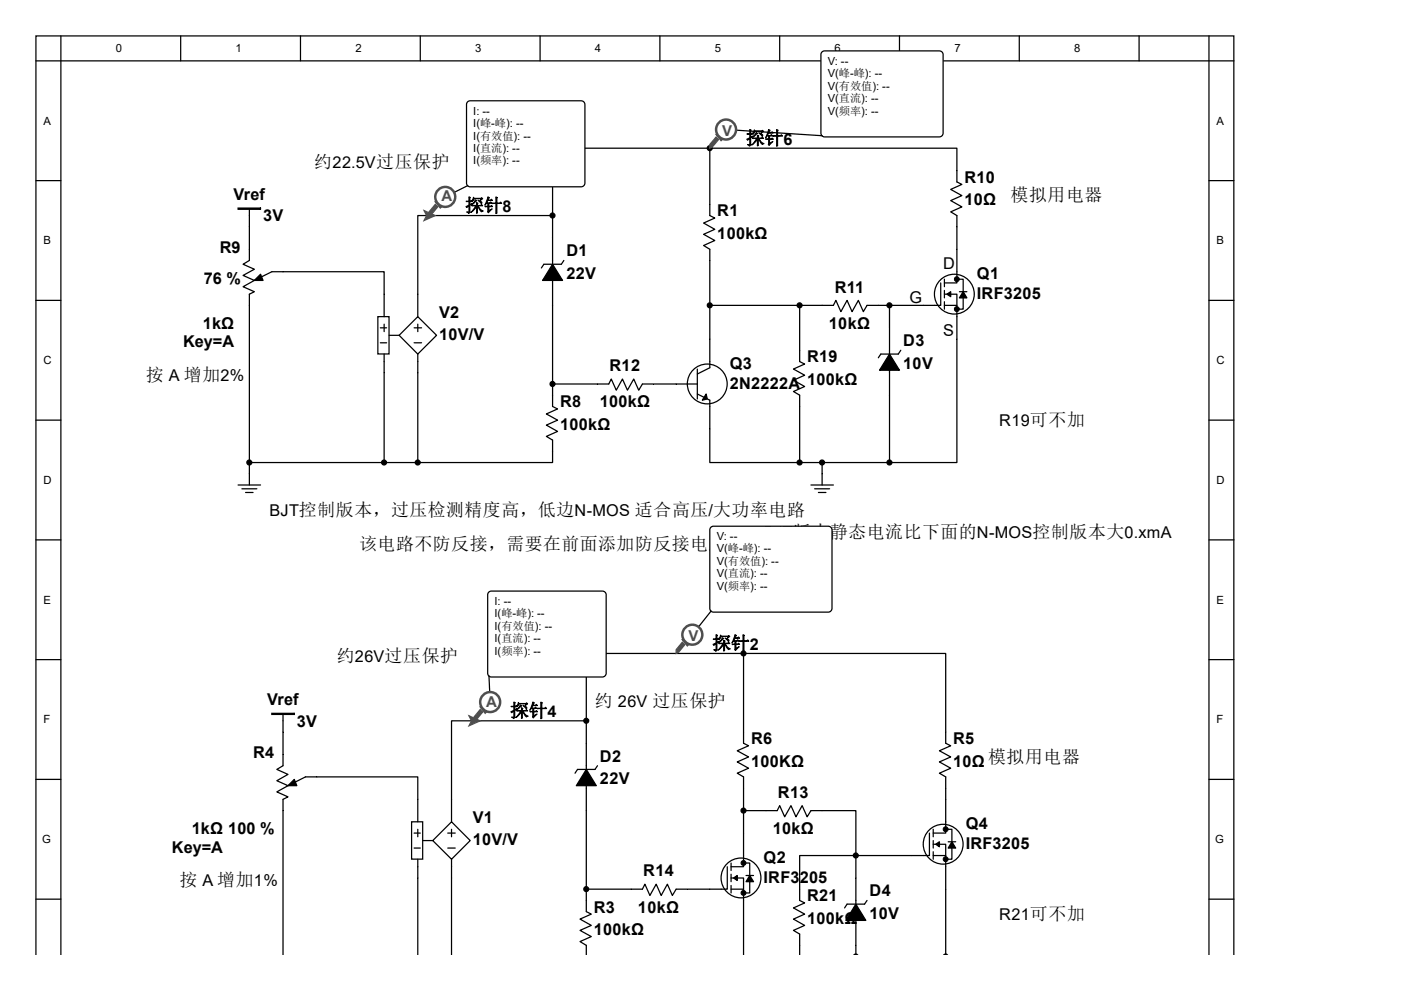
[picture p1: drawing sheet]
<svg xmlns="http://www.w3.org/2000/svg" width="297mm" height="210mm" viewBox="0 0 297 210" stroke-linecap="round" stroke-linejoin="round" font-family="sans-serif">
<g fill="none" stroke="#000" stroke-width=".26">
<path d="M7.6 12.9h254M12.9 7.6v194.8M38.3 7.6v5.3M63.7 7.6v5.3M89.1 7.6v5.3M114.5 7.6v5.3M139.9 7.6v5.3M165.3 7.6v5.3M190.7 7.6v5.3M216.1 7.6v5.3M241.5 7.6v5.3M256.3 7.6v194.8"/>
<path d="M7.6 38.3h5.3M150.5 31.4v14.3l1.1 .5-2.4 1.1 2.4 1.3-2.4 1.1 2.4 1.3-2.4 1.1 1.3 .8v25.1l-2.7 1.3M256.3 38.3h5.3M52.9 44.4v10.8l-1.4 .8 2.4 1.1-2.4 1.3 2.4 1.1-2.4 1.3 2.4 1.1-1 .5v40.5M53.9 59.5l3.7-1.9h23.8v9.6M117.2 45.7v-14.3h85.7v7.2l1 .5-2.3 1.1 2.3 1.3-2.3 1 2.3 1.4-2.3 1 1.3 .8v14.3h-2.7M119.5 55.2l-.5 .8h-3.7l-.5 .8M200.2 59.2v1.6M202.9 59.2h1.3v6.4h-1.3M7.6 63.7h5.3M80.1 67.2h2.4v7.9h-2.4zM80.6 72.7h1.4"/>
<path d="M80.6 69.5h1.4M81.4 75.1v23h-28.5M81.4 68.7v1.6M82.5 71.1h2.1M84.6 71.1l4-3.9 4 3.9-4 4zM87.8 72.7h1.6M87.8 69.5h1.6M88.6 75.1v23h-7.2M88.6 67.2v-21.5h28.6v35.7M88.6 68.7v1.6M147.8 78.3v6.3M169.5 64.8v11.9l1.1 .5-2.4 1.1 2.4 1.3-2.4 1 2.4 1.4-2.4 1 1.3 .8v14.3"/>
<path d="M188.6 64.8v33.3M191 74.3l-.5 .8h-3.8l-.5 .8M199.5 60v4.8h-15.7l-.8 1.3-1-2.4-1.3 2.4-1.1-2.4-1.3 2.4-1.1-2.4-.5 1.1h-26.2M200.2 62.4h2.7v2.4M200.2 64.8h2.7v33.3h-28.6M200.2 61.6v1.6M200.2 64v1.6M203.4 61.9h1.6M256.3 63.7h5.3M7.6 89.1h5.3M147.8 81.4h-11.6l-.8 1.4-1-2.4-1.4 2.4-1-2.4-1.3 2.4-1.1-2.4-.5 1h-11.9v4.8l1 .5-2.4 1.1 2.4 1.3-2.4 1.1 2.4 1.3-2.4 1.1 1.4 .7v4.8h-28.6M147.8 83.6l2.7 1.3v13.2h23.8"/>
<path d="M174.3 98.1v4.8M256.3 89.1h5.3M7.6 114.5h5.3M50.5 102.9h4.7M51.3 103.7h3.2M52.1 104.5h1.6M171.9 102.9h4.8M172.7 103.7h3.2M173.5 104.5h1.6M256.3 114.5h5.3M7.6 139.9h5.3M157.6 138.6v19l1.1 .6-2.4 1 2.4 1.3-2.4 1.1 2.4 1.3-2.4 1.1 1.3 .8v19h-2.6"/>
<path d="M256.3 139.9h5.3M60 151.6v10.8l-1.3 .8 2.4 1.1-2.4 1.3 2.4 1-2.4 1.4 2.4 1-1.1 .5v32.9M124.3 152.9v-14.3h76.2v19l1.1 .6-2.4 1 2.4 1.3-2.4 1.1 2.4 1.3-2.4 1.1 1.3 .8v11.9h-2.6M7.6 165.3h5.3M61.1 166.6l3.7-1.8h23.8v9.5M87.3 174.3h2.3v7.9h-2.3zM87.8 179.9h1.3M87.8 176.7h1.3M88.6 175.9v1.6M89.6 178.3h2.2M91.8 178.3l3.9-4 4 4-4 3.9zM94.9 179.9h1.6"/>
<path d="M94.9 176.7h1.6M95.7 174.3v-21.4h28.6v35.7M95.7 175.9v1.6M126.7 162.4l-.5 .8h-3.8l-.5 .8M157.6 171.9h7.2l.5-1 1.1 2.3 1.3-2.3 1.1 2.3 1.3-2.3 1 2.3 .8-1.3h9.6v9.6h-12v9.5l1.1 .5-2.4 1.1 2.4 1.3-2.4 1 2.4 1.4-2.4 1 1.3 .8v4.3M197.1 176.7v4.8h-15.6v20.9M197.9 179.1h2.6v2.4M197.9 175.9v1.6M197.9 178.3v1.6M200.5 175.9h1.3v6.3h-1.3M201 178.5h1.6M256.3 165.3h5.3"/>
<path d="M7.6 190.7h5.3M88.6 182.2v20.2M95.7 182.2v20.2M154.2 183.8v4.8h-10.8l-.8 1.3-1.1-2.4-1.3 2.4-1.1-2.4-1.3 2.4-1.1-2.4-.5 1.1h-11.9v4.8l1.1 .5-2.4 1 2.4 1.4-2.4 1 2.4 1.3-2.4 1.1 1.3 .8v1.9M155 186.2h2.6v2.4M155 188.6h2.6v13.8M155 183v1.6M155 185.4v1.6M155 187.8v1.6M157.6 183h1.4v6.4h-1.4M158.2 185.7h1.6M183.8 191l-.5 .8h-3.7l-.5 .8"/>
<path d="M197.9 181.5h2.6v20.9M197.9 180.7v1.5M256.3 190.7h5.3M7.6 202.4v-194.8h254v194.8"/>
<circle cx="202.3" cy="62.4" r="4.2"/>
<circle cx="150" cy="81.4" r="4.2"/>
<circle cx="200" cy="179.1" r="4.2"/>
<circle cx="157.1" cy="186.2" r="4.2"/>
</g>
<g fill="#000" stroke="#000" stroke-width=".26">
<path d="M53.9 59.5l1.3-1.3 .6 1.3z" fill-rule="evenodd"/>
<path d="M50.5 44.1v.3h4.7v-.3z" fill-rule="evenodd"/>
<path d="M117.2 56l2.1 3.5h-4.3z" fill-rule="evenodd"/>
<path d="M188.6 75.1l2.1 3.4h-4.2z" fill-rule="evenodd"/>
<path d="M200.8 62.4l.8-.5v1z" fill-rule="evenodd"/>
<path d="M204.2 61.9l.8 1.3h-1.6z" fill-rule="evenodd"/>
<path d="M149.7 83.6l.3 1-1.1 .3z" fill-rule="evenodd"/>
<path d="M57.6 151.3v.2h4.8v-.2z" fill-rule="evenodd"/>
<path d="M61.1 166.6l1.3-1.3 .5 1.3z" fill-rule="evenodd"/>
<path d="M124.3 163.2l2.1 3.4h-4.2z" fill-rule="evenodd"/>
<path d="M198.4 179.1l.8-.6v1.1z" fill-rule="evenodd"/>
<path d="M201.8 178.5l.8 1.4h-1.6z" fill-rule="evenodd"/>
<path d="M155.5 186.2l.8-.5v1.1z" fill-rule="evenodd"/>
<path d="M159 185.7l.8 1.3h-1.6z" fill-rule="evenodd"/>
<path d="M181.5 191.8l2.1 3.4h-4.3z" fill-rule="evenodd"/>
<path d="M180.9 202.4h1.1z" fill-rule="evenodd"/>
<path d="M200 202.4h1z" fill-rule="evenodd"/>
<circle cx="150.5" cy="31.4" r=".52"/>
<circle cx="117.1" cy="45.7" r=".52"/>
<circle cx="150.5" cy="64.8" r=".52"/>
<circle cx="169.5" cy="64.8" r=".52"/>
<circle cx="188.6" cy="64.8" r=".52"/>
<circle cx="52.9" cy="98.1" r=".52"/>
<circle cx="81.4" cy="98.1" r=".52"/>
<circle cx="88.6" cy="98.1" r=".52"/>
<circle cx="117.1" cy="81.4" r=".52"/>
<circle cx="169.5" cy="98.1" r=".52"/>
<circle cx="174.3" cy="98.1" r=".52"/>
<circle cx="188.6" cy="98.1" r=".52"/>
<circle cx="157.6" cy="138.6" r=".52"/>
<circle cx="124.3" cy="152.9" r=".52"/>
<circle cx="157.6" cy="171.9" r=".52"/>
<circle cx="124.3" cy="188.6" r=".52"/>
<circle cx="181.4" cy="181.5" r=".52"/>
</g>
<g fill="#000" stroke="#000" stroke-width=".21">
<circle cx="202.9" cy="59.2" r=".52"/>
<circle cx="202.9" cy="65.6" r=".52"/>
<circle cx="200.5" cy="175.9" r=".52"/>
<circle cx="157.6" cy="183" r=".52"/>
<circle cx="157.6" cy="189.4" r=".52"/>
<circle cx="200.5" cy="182.2" r=".52"/>
</g>
<path d="M174.3 11l.5-.2h24.4a.79 .79 0 0 1 .8 .8v16.6a.8 .8 0 0 1-.8 .8h-24.4a.79 .79 0 0 1-.8-.8v-16.6z" fill-rule="evenodd" fill="#fff" stroke="#000" stroke-width=".26"/>
<path d="M153.9 27.5l20.4 1.3" fill="none" stroke="#000" stroke-width=".26"/>
<path d="M151.8 29.1l.6 .5-1.4 1.6-.5 .2v-.8z" fill-rule="evenodd" fill="#505050"/>
<path d="M151.8 29.1l.6 .5-1.4 1.6-.5 .2v-.8z" fill="none" stroke="#505050" stroke-width=".26"/>
<path d="M151.8 28.5h.3l1 1.1-.2 .2z" fill-rule="evenodd" fill="#505050"/>
<path d="M151.8 28.5h.3l1 1.1-.2 .2z" fill="none" stroke="#505050" stroke-width=".26"/>
<circle cx="153.9" cy="27.5" r="2.12" fill="#fff"/>
<circle cx="153.9" cy="27.5" r="2.12" fill="none" stroke="#505050" stroke-width=".53"/>
<path d="M99.1 21.6l.6-.2h23.5a.79 .79 0 0 1 .8 .8v16.6a.8 .8 0 0 1-.8 .8h-23.5a.79 .79 0 0 1-.8-.8v-16.6z" fill-rule="evenodd" fill="#fff" stroke="#000" stroke-width=".26"/>
<path d="M99.2 39.4l-4.8 2.4" fill="none" stroke="#000" stroke-width=".26"/>
<path d="M89.9 44.7l2.4 1-2.4 1.1 .5-1.1z" fill-rule="evenodd" fill="#505050"/>
<path d="M89.9 44.7l2.4 1-2.4 1.1 .5-1.1z" fill="none" stroke="#505050" stroke-width=".26"/>
<path d="M92.3 43.3l.5 .6-1.3 1.6-.5 .2v-.8z" fill-rule="evenodd" fill="#505050"/>
<path d="M92.3 43.3l.5 .6-1.3 1.6-.5 .2v-.8z" fill="none" stroke="#505050" stroke-width=".26"/>
<path d="M92.3 42.8h.3l1 1.1-.3 .2z" fill-rule="evenodd" fill="#505050"/>
<path d="M92.3 42.8h.3l1 1.1-.3 .2z" fill="none" stroke="#505050" stroke-width=".26"/>
<circle cx="94.4" cy="41.8" r="2.12" fill="#fff"/>
<circle cx="94.4" cy="41.8" r="2.12" fill="none" stroke="#505050" stroke-width=".53"/>
<path d="M150.7 111.8l.6-.2h24.3a.79 .79 0 0 1 .8 .8v16.6a.8 .8 0 0 1-.8 .8h-24.3a.79 .79 0 0 1-.8-.8v-16.6z" fill-rule="evenodd" fill="#fff" stroke="#000" stroke-width=".26"/>
<path d="M150.8 129.6l-4 5" fill="none" stroke="#000" stroke-width=".26"/>
<path d="M144.7 136.2l.5 .5-1.3 1.6-.5 .3v-.8z" fill-rule="evenodd" fill="#505050"/>
<path d="M144.7 136.2l.5 .5-1.3 1.6-.5 .3v-.8z" fill="none" stroke="#505050" stroke-width=".26"/>
<path d="M144.7 135.7h.2l1.1 1-.3 .3z" fill-rule="evenodd" fill="#505050"/>
<path d="M144.7 135.7h.2l1.1 1-.3 .3z" fill="none" stroke="#505050" stroke-width=".26"/>
<circle cx="146.8" cy="134.6" r="2.12" fill="#fff"/>
<circle cx="146.8" cy="134.6" r="2.12" fill="none" stroke="#505050" stroke-width=".53"/>
<path d="M103.6 125.6l.6-.2h23.5a.79 .79 0 0 1 .8 .8v16.6a.8 .8 0 0 1-.8 .8h-23.5a.79 .79 0 0 1-.8-.8v-16.6z" fill-rule="evenodd" fill="#fff" stroke="#000" stroke-width=".26"/>
<path d="M103.7 143.4l.2 5.5" fill="none" stroke="#000" stroke-width=".26"/>
<path d="M99.4 151.8l2.4 1.1-2.4 1 .6-1z" fill-rule="evenodd" fill="#505050"/>
<path d="M99.4 151.8l2.4 1.1-2.4 1 .6-1z" fill="none" stroke="#505050" stroke-width=".26"/>
<path d="M101.8 150.5l.5 .5-1.3 1.6-.5 .3v-.8z" fill-rule="evenodd" fill="#505050"/>
<path d="M101.8 150.5l.5 .5-1.3 1.6-.5 .3v-.8z" fill="none" stroke="#505050" stroke-width=".26"/>
<path d="M101.8 150h.3l1 1-.2 .3z" fill-rule="evenodd" fill="#505050"/>
<path d="M101.8 150h.3l1 1-.2 .3z" fill="none" stroke="#505050" stroke-width=".26"/>
<circle cx="103.9" cy="148.9" r="2.12" fill="#fff"/>
<circle cx="103.9" cy="148.9" r="2.12" fill="none" stroke="#505050" stroke-width=".53"/>
<g font-size="4">
<text x="158.2" y="30.7">探针</text>
<text x="98.6" y="45">探针</text>
<text x="151" y="137.8">探针</text>
<text x="108.2" y="152.1">探针</text>
</g>
<g font-size="3.8">
<text x="66.6" y="35.6">约22.5V过压保护</text>
<text x="214.3" y="42.7">模拟用电器</text>
<text x="30.9" y="80.8">按 A 增加2%</text>
<text x="76.2" y="116.6">该电路不防反接，需要在前面添加防反接电路</text>
<text x="71.4" y="140.4">约26V过压保护</text>
<text x="126.1" y="149.9">约 26V 过压保护</text>
<text x="38.1" y="188">按 A 增加1%</text>
</g>
<g font-size="3.5">
<text x="204.5" y="38.8">R10</text>
<text x="49.5" y="42.5">Vref</text>
<text x="55.8" y="47">3V</text>
<text x="152.1" y="45.9">R1</text>
<text x="204.5" y="43.5">10Ω</text>
<text x="46.6" y="53.6">R9</text>
<text x="152.1" y="50.7">100kΩ</text>
<text x="120.1" y="54.4">D1</text>
<text x="120.1" y="59.1">22V</text>
<text x="200" y="57">D</text>
<text x="207.1" y="59.1">Q1</text>
<text x="43.2" y="60.2">76 %</text>
<text x="177" y="62.1">R11</text>
<text x="192.8" y="64.2">G</text>
<text x="207.1" y="63.4">IRF3205</text>
<text x="43" y="69.7">1kΩ</text>
<text x="93.1" y="67.4">V2</text>
<text x="175.7" y="69.7">10kΩ</text>
<text x="200" y="71.3">S</text>
<text x="38.8" y="73.7">Key=A</text>
<text x="93.1" y="72.1">10V/V</text>
<text x="171.1" y="76.9">R19</text>
<text x="191.5" y="73.4">D3</text>
<text x="129.2" y="78.7">R12</text>
<text x="154.7" y="78.2">Q3</text>
<text x="154.7" y="82.4">2N2222A 100kΩ</text>
<text x="191.5" y="78.2">10V</text>
<text x="118.7" y="86.4">R8</text>
<text x="127.1" y="86.4">100kΩ</text>
<text x="118.7" y="91.2">100kΩ</text>
<text x="211.9" y="90.4">R19可不加</text>
<text x="57.1" y="109.4">BJT控制版本，过压检测精度高，低边N-MOS 适合高压/大功率电路</text>
<text x="161.9" y="114.2">BJT版本静态电流比下面的N-MOS控制版本大0.xmA</text>
<text x="56.7" y="149.6">Vref</text>
<text x="62.9" y="154.1">3V</text>
<text x="53.7" y="160.7">R4</text>
<text x="127.2" y="161.5">D2</text>
<text x="159.2" y="157.8">R6</text>
<text x="202.1" y="157.8">R5</text>
<text x="127.2" y="166.3">22V</text>
<text x="159.2" y="162.6">100KΩ</text>
<text x="202.1" y="162.6">10Ω 模拟用电器</text>
<text x="164.9" y="169.2">R13</text>
<text x="40.7" y="176.9">1kΩ 100 %</text>
<text x="100.2" y="174.5">V1</text>
<text x="100.2" y="179.3">10V/V</text>
<text x="163.8" y="176.9">10kΩ</text>
<text x="204.7" y="175.8">Q4</text>
<text x="36.5" y="180.8">Key=A</text>
<text x="136.4" y="185.9">R14</text>
<text x="161.9" y="183">Q2</text>
<text x="204.7" y="180.1">IRF3205</text>
<text x="161.9" y="187.2">IRF3205</text>
<text x="171.1" y="191.2">R21</text>
<text x="184.4" y="190.1">D4</text>
<text x="125.9" y="193.5">R3</text>
<text x="135.3" y="193.5">10kΩ</text>
<text x="171.1" y="195.9">100kΩ</text>
<text x="184.4" y="194.9">10V</text>
<text x="211.9" y="195.1">R21可不加</text>
<text x="125.9" y="198.3">100kΩ</text>
</g>
<g font-size="3.4">
<text x="166.1" y="30.7">6</text>
<text x="106.6" y="45">8</text>
<text x="159" y="137.8">2</text>
<text x="116.1" y="152.1">4</text>
</g>
<g font-size="3.2" fill="#505050">
<text x="153.1" y="28.8">V</text>
<text x="93.6" y="42.7">A</text>
<text x="146" y="135.9">V</text>
<text x="103.1" y="149.9">A</text>
</g>
<g font-size="2.4">
<text x="24.5" y="11.1">0</text>
<text x="49.9" y="11.1">1</text>
<text x="75.3" y="11.1">2</text>
<text x="100.7" y="11.1">3</text>
<text x="126.1" y="11.1">4</text>
<text x="151.5" y="11.1">5</text>
<text x="176.9" y="11.1">6</text>
<text x="202.3" y="11.1">7</text>
<text x="227.7" y="11.1">8</text>
<text x="175.5" y="16.4">V(峰-峰): --</text>
<text x="175.5" y="13.7">V: --</text>
<text x="175.5" y="19">V(有效值): --</text>
<text x="175.5" y="21.7">V(直流): --</text>
<text x="9.2" y="26.4">A</text>
<text x="100.3" y="24.3">I: --</text>
<text x="100.3" y="26.9">I(峰-峰): --</text>
<text x="100.3" y="29.6">I(有效值): --</text>
<text x="175.5" y="24.3">V(频率): --</text>
<text x="257.9" y="26.4">A</text>
<text x="100.3" y="32.2">I(直流): --</text>
<text x="100.3" y="34.9">I(频率): --</text>
<text x="9.2" y="51.8">B</text>
<text x="257.9" y="51.8">B</text>
<text x="9.2" y="77.2">C</text>
<text x="257.9" y="77.2">C</text>
<text x="9.2" y="102.6">D</text>
<text x="257.9" y="102.6">D</text>
<text x="152" y="114.5">V: --</text>
<text x="152" y="117.2">V(峰-峰): --</text>
<text x="152" y="119.8">V(有效值): --</text>
<text x="152" y="122.4">V(直流): --</text>
<text x="152" y="125.1">V(频率): --</text>
<text x="9.2" y="128">E</text>
<text x="104.9" y="128.3">I: --</text>
<text x="104.9" y="130.9">I(峰-峰): --</text>
<text x="257.9" y="128">E</text>
<text x="104.9" y="133.6">I(有效值): --</text>
<text x="104.9" y="136.2">I(直流): --</text>
<text x="104.9" y="138.9">I(频率): --</text>
<text x="9.2" y="153.4">F</text>
<text x="257.9" y="153.4">F</text>
<text x="8.9" y="178.8">G</text>
<text x="257.6" y="178.8">G</text>
</g>
</svg>
